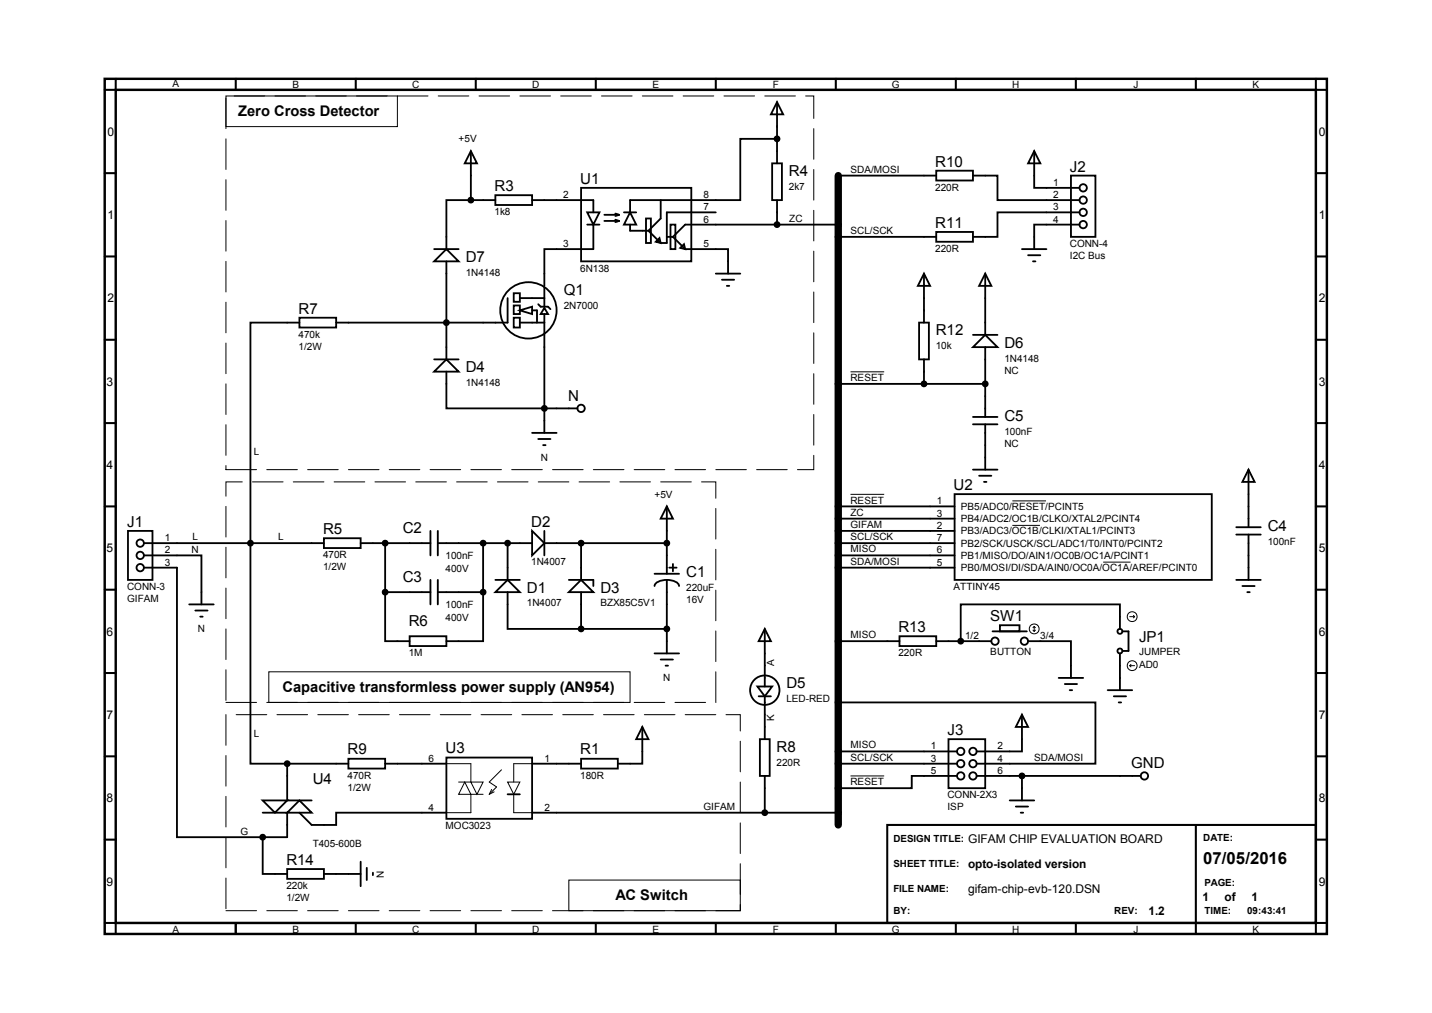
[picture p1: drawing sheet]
<svg xmlns="http://www.w3.org/2000/svg" width="297mm" height="210mm" viewBox="0 0 297 210" stroke-linecap="round" stroke-linejoin="round" font-family="sans-serif">
<path d="M21.7 16.3h253.5v177.3h-253.5zM24 18.6h248.9v172.7h-248.9z" fill="none" stroke="#000" stroke-width=".51"/>
<g fill="none" stroke="#000" stroke-width=".42">
<path d="M24 16.3v2.3h-2.3M48.9 16.3v2.3M73.8 16.3v2.3M98.7 16.3v2.3M123.6 16.3v2.3M148.5 16.3v2.3M173.4 16.3v2.3M198.2 16.3v2.3M223.1 16.3v2.3M248 16.3v2.3M272.9 16.3v2.3h2.3M21.7 35.9h2.3"/>
<path d="M272.9 35.9h2.3M21.7 53.2h2.3M272.9 53.2h2.3M21.7 70.4h2.3M272.9 70.4h2.3M21.7 87.7h2.3M272.9 87.7h2.3M21.7 105h2.3M272.9 105h2.3M21.7 122.3h2.3M21.7 139.5h2.3M272.9 122.3h2.3"/>
<path d="M272.9 139.5h2.3M21.7 156.8h2.3M272.9 156.8h2.3M21.7 174.1h2.3M184 171h88.9v20.3h-88.9zM248 171v22.6M272.9 174.1h2.3M21.7 191.3h2.3v2.3M48.9 191.3v2.3M73.8 191.3v2.3M98.7 191.3v2.3M123.6 191.3v2.3"/>
<path d="M148.5 191.3v2.3M173.4 191.3v2.3M198.2 191.3v2.3M223.1 191.3v2.3M275.2 191.3h-2.3v2.3"/>
</g>
<path d="M173.9 36.4v134.6" fill="none" stroke="#000" stroke-width="1.5"/>
<g fill="none" stroke="#000" stroke-width=".38">
<path d="M97.7 31.3l1.2 2.6h-2.5zM97.7 31.3v10.2M120.5 38.9h22.9v15.3h-22.9zM160.1 33.9h2.1v7.6h-2.1zM161.2 21.2l1.2 2.5h-2.5zM161.2 28.8h-7.7v12.7h-22.8v2.5M161.2 21.2v12.7M173.9 36.4h20.3M194.2 35.4h7.6v2h-7.6zM201.8 36.4h5.1v5.1h17M214.5 31.3l1.3 2.6h-2.6zM214.5 31.3v7.6h9.4"/>
<path d="M222.1 36.4h5.1v12.7h-5.1zM90 51.6h5.1M92.6 51.6l2.5 2.6h-5.1zM92.6 54.2v20.3M97.7 41.5h-5.1v10.1M97.7 41.5h5M102.7 40.5h7.7v2h-7.7zM110.4 41.5h12.7v2.5M112.9 59.5v4.1M121.8 44h2.5l-1.2 2.6zM121.8 46.6h2.5M123.1 46.6v5h-10.2v7.7"/>
<path d="M125.3 44.5h3.1M125.3 45.8h3.1M127.6 44.3l.8 .2M127.6 45.6l.8 .2M128.4 44.5l-.8 .3M128.4 45.8l-.8 .3M129.4 44h2.6M130.7 44l1.3 2.6h-2.6zM130.7 46.6v1.2h3.8M134 45.3h1v5.1h-1zM136 50.1l.8-.7 .2 1zM137 41.5v3.8l-2.5 2.5"/>
<path d="M138.3 49.1h1.3M139.1 46.6h1v5h-1zM139.6 49.1l2.5 2.5h8.9v5.1M141.1 51.4l.8-.8 .2 1zM148.5 44h-10.2v6.4h-1.3l-2.5-2.6M148.5 56.7h5M149.7 58h2.6M150.7 59.3h.6M161.2 41.5v5.1M173.9 46.6h-31.8l-2.5 2.5M173.9 49.1h20.3M191.6 56.7l1.3 2.6h-2.5z"/>
<path d="M191.6 56.7v10.2M194.2 48.1h7.6v2h-7.6zM204.3 56.7l1.3 2.6h-2.5zM204.3 56.7v12.7M212 51.6h5M213.2 52.9h2.6M214.2 54.2h.6M223.9 46.6h-9.4v5M223.9 44h-17v5.1h-5.1M62.1 65.9h7.6v2h-7.6zM62.1 66.9h-10.2v91.4h7.7M90 77l2.6-2.5 2.5 2.5z"/>
<path d="M90 74.5h5.1M92.6 77v7.7h27.2M105.3 61.8v5.1h-35.6M106.6 60.8h1.2v1.8h-1.2zM106.6 65.9h1.2v2h-1.2zM106.6 63.3h1.2v1.8h-1.2zM107.8 64.3l2.6-.7v1.5zM107.8 66.9h5.1M107.8 61.8h5.1M110.4 64.3h1v2.6M111.6 63.1l.5 .5h1.6l.5 .5M112.9 63.8l.8 1.3h-1.6z"/>
<path d="M112.9 65.1v24.6M173.9 79.6h30.4M190.6 66.9h2.1v7.6h-2.1zM191.6 74.5v5.1M201.8 72l2.5-2.6 2.6 2.6zM201.8 69.4h5.1M204.3 72v14.4M110.4 89.7h5M111.6 91h2.6M112.6 92.3h.6M201.8 86.4h5.1M201.8 88h5.1"/>
<path d="M201.8 97.4h5.1M203.1 98.6h2.5M204.1 99.9h.5M204.3 88v9.4M259 97.4l1.2 2.5h-2.5zM259 97.4v11.9M26.5 110.1h5.1v10.1h-5.1zM29.8 115.1h12v10.2M29.8 117.7h6.9v55.9h17.8M29.8 112.6h37.4M67.2 111.6h7.6v2h-7.6zM74.8 112.6h14.5"/>
<path d="M79.9 112.6v10.2M89.3 110.1v5M90.8 112.6h19.6M90.8 110.1v5M100.2 112.6v10.2M105.3 112.6v7.6M110.4 110.1l2.5 2.5-2.5 2.5zM112.9 112.6h25.4M112.9 110.1v5M120.5 112.6v7.6M135.8 119h5M138.3 105l1.3 2.5h-2.6z"/>
<path d="M138.3 105v14M138.8 117.7h1.5M139.6 116.9v1.5M173.9 112.6h24.1M173.9 117.7h24.1M173.9 115.1h24.1M173.9 110.1h24.1M173.9 107.5h24.1M173.9 105h24.1M198 102.4h53.3v17.8h-53.3zM256.4 110.8h5.1M256.4 109.3h5.1"/>
<path d="M259 110.8v9.4M39.2 125.3h5.1M40.5 126.6h2.6M41.5 127.8h.5M79.9 122.8v10.1h5.1M79.9 122.8h9.4M85 131.9h7.6v2h-7.6zM89.3 120.2v5.1M90.8 122.8h9.4M90.8 120.2v5.1M100.2 122.8v10.1h-7.6M102.7 122.8l2.6-2.6 2.5 2.6z"/>
<path d="M102.7 120.2h5.1M105.3 122.8v7.6h15.2M118 120.2h5.1v1.3M120.5 120.2l2.6 2.6h-5.1zM120.5 130.4h17.8M120.5 122.8v7.6M135.8 135.5h5M137 136.7h2.6M138 138h.6M138.3 120.2a2.31 2.31 0 0 1 2.5 1.3M138.3 120.2a2.31 2.31 0 0 0-2.5 1.3M138.3 120.2v15.3"/>
<path d="M158.6 130.4l1.3 2.5h-2.5zM158.6 130.4v11.9M173.9 132.9h12.7M186.6 131.9h7.6v2h-7.6zM194.2 132.9h11.4M205.9 130.9h7.1M207.4 129.6h4.1v1.3h-4.1zM213.2 132.9h8.9v7.6M232.3 130.4v-5.1h-33v7.6M232.3 135.5v7.6M232.8 130.9h1.3v4.1h-1.3M256.4 120.2h5.1"/>
<path d="M257.7 121.5h2.5M258.7 122.8h.5M59.6 158.3h12.7M59.6 158.3v7.6h5M72.3 157.3h7.6v2h-7.6zM79.9 158.3h12.7M92.6 157.1h17.8v12.7h-17.8zM110.4 158.3h10.1M120.5 157.3h7.6v2h-7.6zM133.2 150.7l1.3 2.5h-2.5zM133.2 150.7v7.6h-5.1M157.1 142.3h3l-1.5 2.1z"/>
<path d="M157.4 144.4h2.5M157.6 153.2h2v7.7h-2zM158.6 144.4v8.8M173.9 145.6h53.3v12.7h-24.6M173.9 158.3h24.6M173.9 155.8h24.6M196.7 153.2h7.6v10.2h-7.6zM212 148.2l1.2 2.5h-2.5zM212 148.2v7.6h-9.4M219.6 140.5h5.1M220.9 141.8h2.5M221.9 143.1h.5"/>
<path d="M229.7 143.1h5.1M231 144.4h2.6M232 145.6h.5M54.5 165.9h5.1l-2.6 2.6zM54.5 173.6v7.6h5.1M54.5 168.5h5.1v5.1h-5.1M62.1 165.9l2.5 2.6h-5zM62.1 168.5l2.5 2.5h5.1v-2.5h22.9M74.8 178.6v5.1M76.1 179.9v2.6M105.3 164.7h2.5M110.4 168.5h63.5"/>
<path d="M158.6 160.9v7.6M198.5 160.9h-9.4v2.5h-15.2M202.6 160.9h34M209.4 165.9h5.1M210.7 167.2h2.5M211.7 168.5h.5M212 160.9v5M59.6 180.2h7.6v2h-7.6zM67.2 181.2h7.6M77.3 180.9v.5"/>
<circle cx="224.7" cy="38.9" r=".76"/>
<circle cx="224.7" cy="41.5" r=".76"/>
<circle cx="224.7" cy="46.6" r=".76"/>
<circle cx="224.7" cy="44" r=".76"/>
<circle cx="109.6" cy="64.3" r="5.9"/>
<circle cx="120.5" cy="84.7" r=".76"/>
<circle cx="29.1" cy="115.1" r=".76"/>
<circle cx="29.1" cy="117.7" r=".76"/>
<circle cx="29.1" cy="112.6" r=".76"/>
<circle cx="206.4" cy="132.9" r=".76"/>
<circle cx="212.5" cy="132.9" r=".76"/>
<circle cx="232.3" cy="135" r=".51"/>
<circle cx="232.3" cy="130.9" r=".51"/>
<circle cx="158.6" cy="143.1" r="3.1"/>
<circle cx="199.3" cy="158.3" r=".76"/>
<circle cx="199.3" cy="155.8" r=".76"/>
<circle cx="201.8" cy="158.3" r=".76"/>
<circle cx="201.8" cy="155.8" r=".76"/>
<circle cx="199.3" cy="160.9" r=".76"/>
<circle cx="201.8" cy="160.9" r=".76"/>
<circle cx="237.4" cy="160.9" r=".76"/>
</g>
<g fill="none" stroke="#000" stroke-width=".21">
<path d="M46.9 19.9h35.5v6.3h-35.5zM176.4 77.1h7M176.4 102.5h7M210 103.8h7M210 108.9h5.7M228.8 116.5h5.7M55.8 139.3h74.9v6.3h-74.9zM214.2 130.6l.3 .3M214.5 129.9v1M214.5 129.9l-.3 .2M214.5 129.9l.3 .2M214.8 130.6l-.3 .3"/>
<path d="M234.3 127.8h1M234.3 138l.3 .3M234.3 138h1M234.6 137.8l-.3 .2M235.1 127.6l.2 .2M235.3 127.8l-.2 .3M92.6 158.3h5.1v3.8h-2.6M104 159.6l-2.5 2.5 1.5 1.1-1.5 1.5M110.4 158.3h-3.8v3.8M96.4 162.1l1.3 2.6h-2.6zM97.7 162.1h2.5l-1.3 2.6zM100.2 164.7h-2.5v3.8h-5.1"/>
<path d="M102 163.7l-.5 1M102.5 164.2l-1 .5M105.3 162.1h2.5l-1.2 2.6zM106.6 164.7v3.8h3.8M176.4 160.9h7M118 182.5h35.5v6.3h-35.5z"/>
<circle cx="214.5" cy="130.4" r="1.02"/>
<circle cx="234.8" cy="138" r="1.02"/>
<circle cx="234.8" cy="127.9" r="1.02"/>
</g>
<g fill="#000" stroke="#000" stroke-width=".38">
<circle cx="161.2" cy="28.8" r=".51"/>
<circle cx="97.7" cy="41.5" r=".51"/>
<circle cx="161.2" cy="46.6" r=".51"/>
<circle cx="92.6" cy="66.9" r=".51"/>
<circle cx="191.6" cy="79.6" r=".51"/>
<circle cx="204.3" cy="79.6" r=".51"/>
<circle cx="112.9" cy="84.7" r=".51"/>
<circle cx="51.9" cy="112.6" r=".51"/>
<circle cx="79.9" cy="112.6" r=".51"/>
<circle cx="100.2" cy="112.6" r=".51"/>
<circle cx="105.3" cy="112.6" r=".51"/>
<circle cx="120.5" cy="112.6" r=".51"/>
<circle cx="138.3" cy="112.6" r=".51"/>
<circle cx="79.9" cy="122.8" r=".51"/>
<circle cx="100.2" cy="122.8" r=".51"/>
<circle cx="120.5" cy="130.4" r=".51"/>
<circle cx="138.3" cy="130.4" r=".51"/>
<circle cx="199.3" cy="132.9" r=".51"/>
<circle cx="59.6" cy="158.3" r=".51"/>
<circle cx="54.5" cy="173.6" r=".51"/>
<circle cx="158.6" cy="168.5" r=".51"/>
<circle cx="212" cy="160.9" r=".51"/>
</g>
<path d="M46.9 19.9h121.9v77.5h-121.9zM46.9 99.9h101.6v45.7h-101.6zM46.9 148.2h106.6v40.6h-106.6z" fill="none" stroke="#000" stroke-width=".21" stroke-dasharray="6.3 2.1"/>
<text font-size="3.5" x="249.6" y="179.1">07/05/2016</text>
<g font-size="3.1">
<text x="194" y="34.5">R10</text>
<text x="221.9" y="35.6">J2</text>
<text x="102.6" y="39.6">R3</text>
<text x="120.4" y="38.1">U1</text>
<text x="163.6" y="36.5">R4</text>
<text x="194" y="47.2">R11</text>
<text x="96.6" y="54.3">D7</text>
<text x="61.9" y="65">R7</text>
<text x="116.9" y="61.2">Q1</text>
<text x="194.1" y="69.6">R12</text>
<text x="96.6" y="77.2">D4</text>
<text x="208.3" y="72.1">D6</text>
<text x="117.8" y="83.1">N</text>
<text x="208.3" y="87.3">C5</text>
<text x="197.8" y="101.6">U2</text>
<text x="26.4" y="109.2">J1</text>
<text x="67" y="110.7">R5</text>
<text x="83.5" y="110.4">C2</text>
<text x="110.2" y="109.2">D2</text>
<text x="262.9" y="110.2">C4</text>
<text x="142.3" y="119.5">C1</text>
<text x="83.5" y="120.6">C3</text>
<text x="109.3" y="122.9">D1</text>
<text x="124.5" y="122.9">D3</text>
<text x="84.8" y="129.8">R6</text>
<text x="186.4" y="131">R13</text>
<text x="205.4" y="128.7">SW1</text>
<text x="236.3" y="133">JP1</text>
<text x="163.1" y="142.7">D5</text>
<text x="161.1" y="155.9">R8</text>
<text x="196.5" y="152.4">J3</text>
<text x="72.1" y="156.4">R9</text>
<text x="92.4" y="156.2">U3</text>
<text x="120.4" y="156.4">R1</text>
<text x="234.6" y="159.2">GND</text>
<text x="64.9" y="162.5">U4</text>
<text x="59.4" y="179.3">R14</text>
</g>
<g font-size="3">
<text x="49.4" y="24.1">Zero Cross Detector</text>
<text x="58.6" y="143.5">Capacitive transformless power supply (AN954)</text>
<text x="127.7" y="186.6">AC Switch</text>
</g>
<g font-size="2.5">
<text x="22.3" y="28.2">0</text>
<text x="273.5" y="28.2">0</text>
<text x="22.3" y="45.4">1</text>
<text x="273.5" y="45.4">1</text>
<text x="22.3" y="62.7">2</text>
<text x="273.5" y="62.7">2</text>
<text x="22.1" y="80">3</text>
<text x="273.5" y="80">3</text>
<text x="22.1" y="97.2">4</text>
<text x="273.5" y="97.2">4</text>
<text x="22.1" y="114.5">5</text>
<text x="273.5" y="114.5">5</text>
<text x="22.1" y="131.8">6</text>
<text x="273.5" y="131.8">6</text>
<text x="22.1" y="149.1">7</text>
<text x="273.5" y="149.1">7</text>
<text x="22.1" y="166.3">8</text>
<text x="273.5" y="166.3">8</text>
<text x="200.8" y="179.9">opto-isolated version</text>
<text x="200.8" y="174.8">GIFAM CHIP EVALUATION BOARD</text>
<text x="22.1" y="183.6">9</text>
<text x="200.8" y="185.1">gifam-chip-evb-120.DSN</text>
<text x="273.5" y="183.6">9</text>
<text x="238.2" y="189.7">1.2</text>
<text x="249.4" y="186.8">1</text>
<text x="254" y="186.8">of</text>
<text x="259.5" y="186.8">1</text>
</g>
<g font-size="2.1">
<text x="35.8" y="18.1">A</text>
<text x="60.7" y="18.3">B</text>
<text x="85.5" y="18.3">C</text>
<text x="110.4" y="18.3">D</text>
<text x="135.3" y="18.3">E</text>
<text x="160.3" y="18.3">F</text>
<text x="185" y="18.3">G</text>
<text x="209.9" y="18.3">H</text>
<text x="235.1" y="18.3">J</text>
<text x="259.8" y="18.3">K</text>
<text x="95.1" y="29.5">+5V</text>
<text x="176.4" y="35.8">SDA/MOSI</text>
<text x="116.8" y="41.1">2</text>
<text x="145.9" y="41.1">8</text>
<text x="163.6" y="39.4">2k7</text>
<text x="194" y="39.5">220R</text>
<text x="218.4" y="38.5">1</text>
<text x="218.4" y="41.1">2</text>
<text x="102.6" y="44.6">1k8</text>
<text x="145.9" y="46.1">6</text>
<text x="145.9" y="43.6">7</text>
<text x="163.7" y="46">ZC</text>
<text x="218.4" y="43.6">3</text>
<text x="218.4" y="46.1">4</text>
<text x="116.8" y="51.2">3</text>
<text x="145.9" y="51.2">5</text>
<text x="176.4" y="48.5">SCL/SCK</text>
<text x="194" y="52.2">220R</text>
<text x="221.9" y="51.2">CONN-4</text>
<text x="221.9" y="53.8">I2C Bus</text>
<text x="96.6" y="57.2">1N4148</text>
<text x="120.4" y="56.3">6N138</text>
<text x="116.9" y="64.1">2N7000</text>
<text x="61.9" y="70">470k</text>
<text x="61.9" y="72.6">1/2W</text>
<text x="194.1" y="72.4">10k</text>
<text x="208.3" y="75">1N4148</text>
<text x="208.3" y="77.5">NC</text>
<text x="96.6" y="80.1">1N4148</text>
<text x="176.4" y="79">RESET</text>
<text x="52.6" y="94.3">L</text>
<text x="112.1" y="95.5">N</text>
<text x="208.3" y="90.2">100nF</text>
<text x="208.3" y="92.8">NC</text>
<text x="135.8" y="103.2">+5V</text>
<text x="176.4" y="106.9">ZC</text>
<text x="176.4" y="104.4">RESET</text>
<text x="194.3" y="104.6">1</text>
<text x="194.3" y="107.1">3</text>
<text x="199.3" y="105.7">PB5/ADC0/RESET/PCINT5</text>
<text x="34.2" y="112.2">1</text>
<text x="39.9" y="112.1">L</text>
<text x="57.7" y="112.1">L</text>
<text x="176.4" y="112">SCL/SCK</text>
<text x="176.4" y="109.4">GIFAM</text>
<text x="194.3" y="109.6">2</text>
<text x="194.3" y="112.2">7</text>
<text x="199.3" y="110.8">PB3/ADC3/OC1B/CLKI/XTAL1/PCINT3</text>
<text x="199.3" y="108.2">PB4/ADC2/OC1B/CLKO/XTAL2/PCINT4</text>
<text x="199.3" y="113.3">PB2/SCK/USCK/SCL/ADC1/T0/INT0/PCINT2</text>
<text x="262.9" y="113">100nF</text>
<text x="34.2" y="114.7">2</text>
<text x="34.2" y="117.3">3</text>
<text x="39.8" y="114.6">N</text>
<text x="67" y="115.7">470R</text>
<text x="67" y="118.2">1/2W</text>
<text x="92.4" y="116">100nF</text>
<text x="92.4" y="118.5">400V</text>
<text x="110.2" y="117.2">1N4007</text>
<text x="176.4" y="117.1">SDA/MOSI</text>
<text x="176.4" y="114.5">MISO</text>
<text x="194.3" y="114.7">6</text>
<text x="194.3" y="117.3">5</text>
<text x="199.3" y="115.9">PB1/MISO/DO/AIN1/OC0B/OC1A/PCINT1</text>
<text x="199.3" y="118.4">PB0/MOSI/DI/SDA/AIN0/OC0A/OC1A/AREF/PCINT0</text>
<text x="26.4" y="122.3">CONN-3</text>
<text x="26.4" y="124.8">GIFAM</text>
<text x="109.3" y="125.7">1N4007</text>
<text x="124.5" y="125.7">BZX85C5V1</text>
<text x="142.3" y="122.4">220uF</text>
<text x="142.3" y="125">16V</text>
<text x="197.8" y="122.3">ATTINY45</text>
<text x="41" y="131.1">N</text>
<text x="92.4" y="126.1">100nF</text>
<text x="92.4" y="128.7">400V</text>
<text x="84.8" y="136">1M</text>
<text x="176.4" y="132.3">MISO</text>
<text x="186.4" y="136">220R</text>
<text x="200.2" y="132.5">1/2</text>
<text x="205.4" y="135.8">BUTTON</text>
<text x="215.8" y="132.5">3/4</text>
<text x="236.3" y="135.9">JUMPER</text>
<text x="137.5" y="141.3">N</text>
<text x="160.6" y="138" transform="rotate(-90 160.6 138)">A</text>
<text x="236.3" y="138.4">AD0</text>
<text x="160.6" y="149.6" transform="rotate(-90 160.6 149.6)">K</text>
<text x="163.1" y="145.5">LED-RED</text>
<text x="52.6" y="152.7">L</text>
<text x="176.4" y="155.2">MISO</text>
<text x="193" y="155.4">1</text>
<text x="206.9" y="155.4">2</text>
<text x="72.1" y="161.4">470R</text>
<text x="88.9" y="157.9">6</text>
<text x="112.9" y="157.9">1</text>
<text x="120.4" y="161.4">180R</text>
<text x="161.1" y="158.7">220R</text>
<text x="176.4" y="157.7">SCL/SCK</text>
<text x="193" y="157.9">3</text>
<text x="193" y="160.4">5</text>
<text x="206.9" y="157.9">4</text>
<text x="206.9" y="160.4">6</text>
<text x="214.5" y="157.7">SDA/MOSI</text>
<text x="72.1" y="164">1/2W</text>
<text x="145.9" y="167.9">GIFAM</text>
<text x="176.4" y="162.8">RESET</text>
<text x="196.5" y="165.5">CONN-2X3</text>
<text x="49.9" y="173">G</text>
<text x="88.9" y="168.1">4</text>
<text x="92.4" y="171.8">MOC3023</text>
<text x="112.9" y="168.1">2</text>
<text x="196.5" y="168">ISP</text>
<text x="64.9" y="175.6">T405-600B</text>
<text x="59.4" y="184.3">220k</text>
<text x="79.6" y="181.9" transform="rotate(-90 79.6 181.9)">N</text>
<text x="59.4" y="186.8">1/2W</text>
<text x="35.8" y="193.3">A</text>
<text x="60.7" y="193.3">B</text>
<text x="85.5" y="193.3">C</text>
<text x="110.4" y="193.3">D</text>
<text x="135.3" y="193.3">E</text>
<text x="160.3" y="193.3">F</text>
<text x="185" y="193.3">G</text>
<text x="209.9" y="193.3">H</text>
<text x="235.1" y="193.3">J</text>
<text x="259.8" y="193.3">K</text>
</g>
<g font-size="2">
<text x="185.3" y="174.7">DESIGN TITLE:</text>
<text x="185.3" y="179.8">SHEET TITLE:</text>
<text x="249.6" y="174.3">DATE:</text>
<text x="185.3" y="185">FILE NAME:</text>
<text x="249.8" y="183.7">PAGE:</text>
<text x="185.3" y="189.4">BY:</text>
<text x="231.1" y="189.6">REV:</text>
<text x="249.8" y="189.4">TIME:</text>
<text x="258.7" y="189.4">09:43:41</text>
</g>
</svg>
